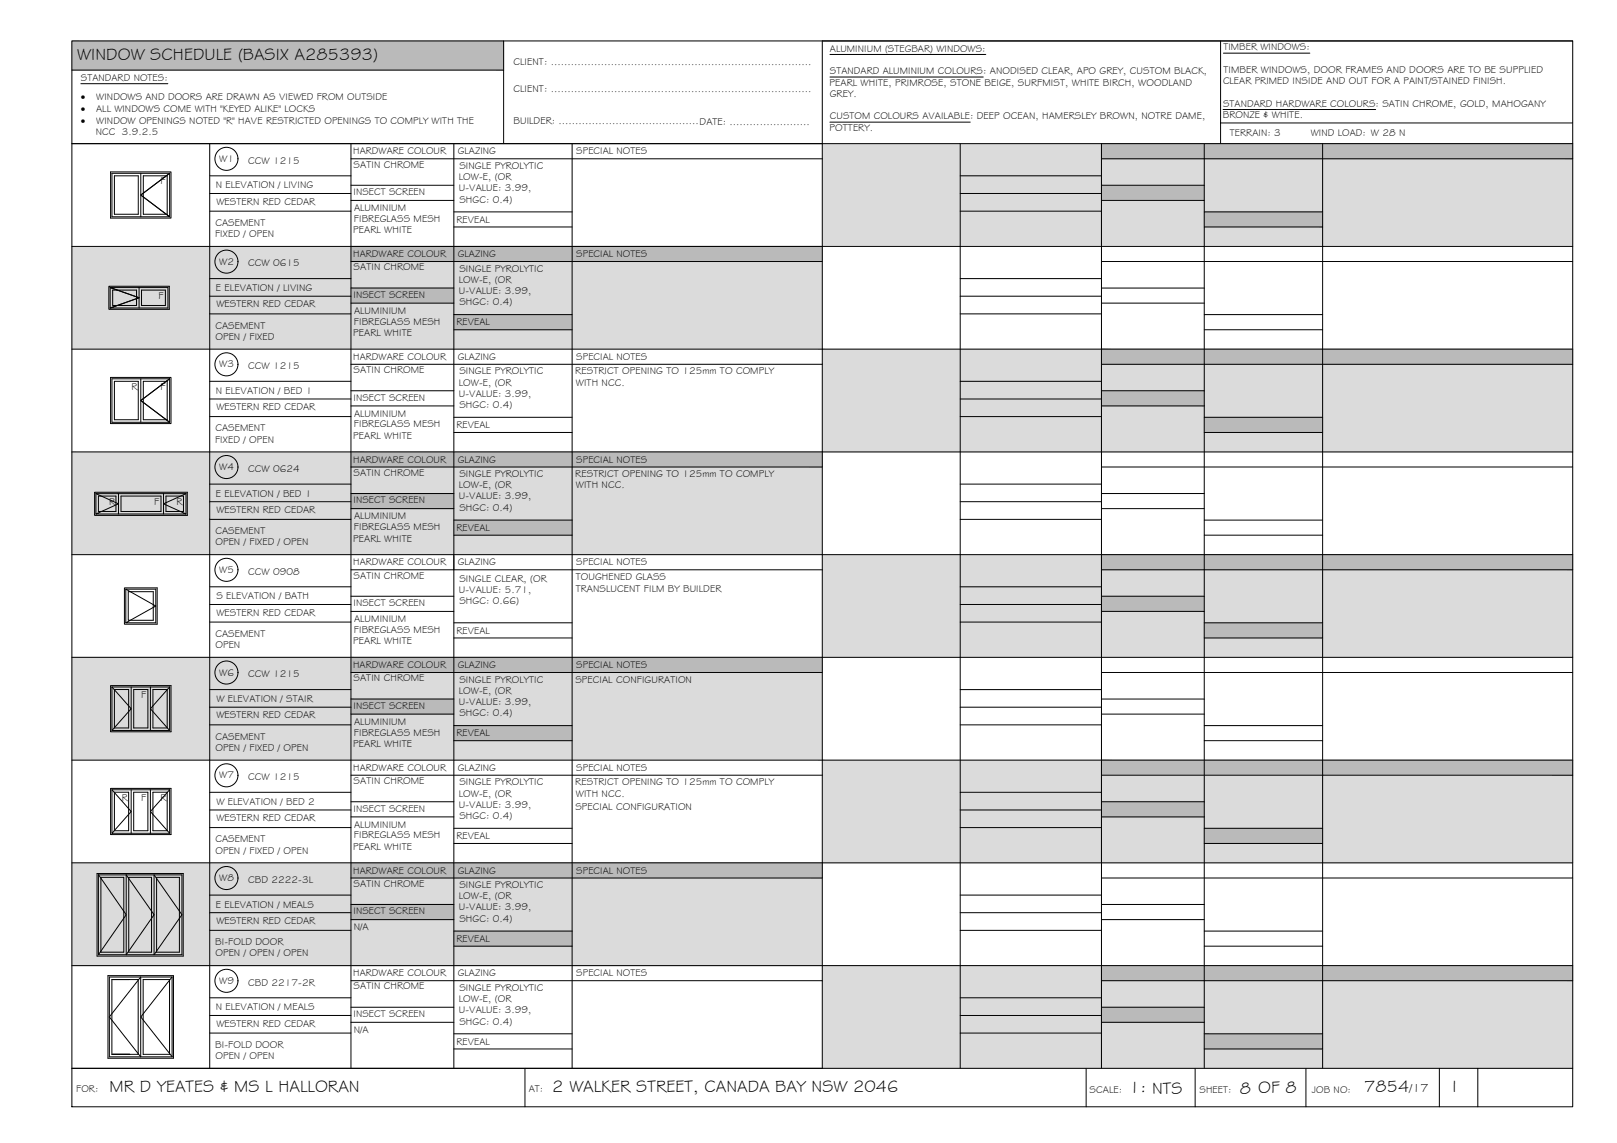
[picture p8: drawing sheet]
<svg xmlns="http://www.w3.org/2000/svg" width="420mm" height="297mm" viewBox="0 0 420 297" stroke-linecap="round" stroke-linejoin="round" font-family="sans-serif">
<!-- layer: WINDOW SCHEDULE HATCH -->
<g fill="#dbdbdb" stroke="#dbdbdb" stroke-width=".26">
<path d="M213.7 37.3l195 26.7v-26.7zM213.7 37.3l195 26.7h-195z"/>
<path d="M18.7 64l195 26.7v-26.7zM18.7 64l195 26.7h-195z"/>
<path d="M213.7 90.7l195 26.7v-26.7zM213.7 90.7l195 26.7h-195z"/>
<path d="M18.7 117.4l195 26.7v-26.7zM18.7 117.4l195 26.7h-195z"/>
<path d="M213.7 144.1l195 26.7v-26.7zM213.7 144.1l195 26.7h-195z"/>
<path d="M18.7 170.8l195 26.7v-26.7zM18.7 170.8l195 26.7h-195z"/>
<path d="M213.7 197.5l195 26.7v-26.7zM213.7 197.5l195 26.7h-195z"/>
<path d="M18.7 224.2l195 26.7v-26.7zM18.7 224.2l195 26.7h-195z"/>
<path d="M213.7 250.9l195 26.7v-26.7zM213.7 250.9l195 26.7h-195z"/>
</g>
<g fill="#bababa" stroke="#bababa" stroke-width=".26">
<path d="M18.7 10.6l112.2 7.6v-7.6zM18.7 10.6l112.2 7.6h-112.2z"/>
<path d="M286.2 37.3l122.5 4v-4zM286.2 37.3l122.5 4h-122.5z"/>
<path d="M286.2 48.1l26.7 4v-4zM286.2 48.1l26.7 4h-26.7z"/>
<path d="M312.9 55.1l30.8 3.9v-3.9zM312.9 55.1l30.8 3.9h-30.8z"/>
<path d="M91.2 64l122.5 4v-4zM91.2 64l122.5 4h-122.5z"/>
<path d="M91.2 74.9l26.7 3.9v-3.9zM91.2 74.9l26.7 3.9h-26.7z"/>
<path d="M117.9 81.8l30.8 3.9v-3.9zM117.9 81.8l30.8 3.9h-30.8z"/>
<path d="M286.2 90.7l122.5 4v-4zM286.2 90.7l122.5 4h-122.5z"/>
<path d="M286.2 101.6l26.7 3.9v-3.9zM286.2 101.6l26.7 3.9h-26.7z"/>
<path d="M312.9 108.5l30.8 3.9v-3.9zM312.9 108.5l30.8 3.9h-30.8z"/>
<path d="M91.2 117.4l122.5 4v-4zM91.2 117.4l122.5 4h-122.5z"/>
<path d="M91.2 128.3l26.7 3.9v-3.9zM91.2 128.3l26.7 3.9h-26.7z"/>
<path d="M117.9 135.2l30.8 3.9v-3.9zM117.9 135.2l30.8 3.9h-30.8z"/>
<path d="M286.2 144.1l122.5 4v-4zM286.2 144.1l122.5 4h-122.5z"/>
<path d="M286.2 155l26.7 3.9v-3.9zM286.2 155l26.7 3.9h-26.7z"/>
<path d="M312.9 161.9l30.8 3.9v-3.9zM312.9 161.9l30.8 3.9h-30.8z"/>
<path d="M91.2 170.8l122.5 4v-4zM91.2 170.8l122.5 4h-122.5z"/>
<path d="M91.2 181.6l26.7 4v-4zM91.2 181.6l26.7 4h-26.7z"/>
<path d="M117.9 188.6l30.8 3.9v-3.9zM117.9 188.6l30.8 3.9h-30.8z"/>
<path d="M286.2 197.5l122.5 4v-4zM286.2 197.5l122.5 4h-122.5z"/>
<path d="M286.2 208.4l26.7 3.9v-3.9zM286.2 208.4l26.7 3.9h-26.7z"/>
<path d="M312.9 215.3l30.8 3.9v-3.9zM312.9 215.3l30.8 3.9h-30.8z"/>
<path d="M91.2 224.2l122.5 4v-4zM91.2 224.2l122.5 4h-122.5z"/>
<path d="M91.2 235l26.7 4v-4zM91.2 235l26.7 4h-26.7z"/>
<path d="M117.9 242l30.8 3.9v-3.9zM117.9 242l30.8 3.9h-30.8z"/>
<path d="M286.2 250.9l122.5 4v-4zM286.2 250.9l122.5 4h-122.5z"/>
<path d="M286.2 261.8l26.7 3.9v-3.9zM286.2 261.8l26.7 3.9h-26.7z"/>
<path d="M312.9 268.7l30.8 3.9v-3.9zM312.9 268.7l30.8 3.9h-30.8z"/>
</g>
<!-- layer: BORDER -->
<g fill="none" stroke="#000" stroke-width=".26">
<path d="M18.7 10.6h390v277h-390zM18.7 18.2h112.2M130.9 10.6v26.7M317.1 10.6v26.7M408.7 10.6h-195v267M18.7 37.3h390M54.5 37.3v240.3M91.2 37.3v240.3M117.9 37.3v240.3M148.7 37.3v240.3M249.5 37.3v240.3M286.2 37.3v240.3"/>
<path d="M312.9 37.3v240.3M317.1 32h91.6M343.7 37.3v240.3M54.5 45.7h36.7M54.5 50.3h36.7M54.5 54.9h36.7M91.2 41.3h122.5M91.2 48.1h26.7M91.2 52.1h26.7M117.9 55.1h30.8M117.9 59h30.8M249.5 45.7h36.7"/>
<path d="M249.5 50.3h36.7M249.5 54.9h36.7M286.2 41.3h122.5M286.2 48.1h26.7M286.2 52.1h26.7M312.9 55.1h30.8M312.9 59h30.8M18.7 64h390M54.5 72.4h36.7M54.5 77h36.7M91.2 68h122.5M91.2 74.9h26.7"/>
<path d="M91.2 78.8h26.7M249.5 72.4h36.7M249.5 77h36.7M286.2 68h122.5M286.2 74.9h26.7M286.2 78.8h26.7M18.7 90.7h390M54.5 81.6h36.7M54.5 99.1h36.7M91.2 94.7h122.5M117.9 81.8h30.8M117.9 85.7h30.8"/>
<path d="M249.5 81.6h36.7M249.5 99.1h36.7M286.2 94.7h122.5M312.9 81.8h30.8M312.9 85.7h30.8M18.7 117.4h390M54.5 103.7h36.7M54.5 108.3h36.7M91.2 101.6h26.7M91.2 105.5h26.7M117.9 108.5h30.8M117.9 112.4h30.8"/>
<path d="M249.5 103.7h36.7M249.5 108.3h36.7M286.2 101.6h26.7M286.2 105.5h26.7M312.9 108.5h30.8M312.9 112.4h30.8M54.5 125.8h36.7M54.5 130.4h36.7M54.5 135h36.7M91.2 121.4h122.5M91.2 128.3h26.7M91.2 132.2h26.7"/>
<path d="M117.9 135.2h30.8M117.9 139.1h30.8M249.5 125.8h36.7M249.5 130.4h36.7M249.5 135h36.7M286.2 121.4h122.5M286.2 128.3h26.7M286.2 132.2h26.7M312.9 135.2h30.8M312.9 139.1h30.8M18.7 144.1h390M54.5 152.5h36.7"/>
<path d="M54.5 157.1h36.7M91.2 148.1h122.5M91.2 155h26.7M91.2 158.9h26.7M249.5 152.5h36.7M249.5 157.1h36.7M286.2 148.1h122.5M286.2 155h26.7M286.2 158.9h26.7M18.7 170.8h390M54.5 161.7h36.7M54.5 179.2h36.7"/>
<path d="M91.2 174.8h122.5M117.9 161.9h30.8M117.9 165.8h30.8M249.5 161.7h36.7M249.5 179.2h36.7M286.2 174.8h122.5M312.9 161.9h30.8M312.9 165.8h30.8M18.7 197.5h390M54.5 183.8h36.7M54.5 188.4h36.7M91.2 181.7h26.7"/>
<path d="M91.2 185.6h26.7M117.9 188.6h30.8M117.9 192.5h30.8M249.5 183.8h36.7M249.5 188.4h36.7M286.2 181.7h26.7M286.2 185.6h26.7M312.9 188.6h30.8M312.9 192.5h30.8M54.5 205.9h36.7M54.5 210.5h36.7M54.5 215.1h36.7"/>
<path d="M91.2 201.5h122.5M91.2 208.4h26.7M91.2 212.3h26.7M117.9 215.3h30.8M117.9 219.2h30.8M249.5 205.9h36.7M249.5 210.5h36.7M249.5 215.1h36.7M286.2 201.5h122.5M286.2 208.4h26.7M286.2 212.3h26.7M312.9 215.3h30.8"/>
<path d="M312.9 219.2h30.8M18.7 224.2h390M54.5 232.6h36.7M54.5 237.2h36.7M91.2 228.2h122.5M91.2 235h26.7M91.2 239h26.7M249.5 232.6h36.7M249.5 237.2h36.7M286.2 228.2h122.5M286.2 235h26.7M286.2 239h26.7"/>
<path d="M18.7 250.9h390M54.5 241.8h36.7M54.5 259.3h36.7M91.2 254.9h122.5M117.9 242h30.8M117.9 245.9h30.8M249.5 241.8h36.7M249.5 259.3h36.7M286.2 254.9h122.5M312.9 242h30.8M312.9 245.9h30.8M18.7 277.6h390"/>
<path d="M54.5 263.9h36.7M54.5 268.5h36.7M91.2 261.8h26.7M91.2 265.7h26.7M117.9 268.7h30.8M117.9 272.6h30.8M136.4 277.6v10M249.5 263.9h36.7M249.5 268.5h36.7M282.2 277.6v10M286.2 261.8h26.7M286.2 265.7h26.7"/>
<path d="M310.5 277.6v10M312.9 268.7h30.8M312.9 272.6h30.8M339.3 277.6v10M374 277.6v10M384 277.6v10"/>
</g>
<!-- layer: TEXT -->
<path d="M215.7 14.2h40.4M317.9 13.8h22.4M21 21.8h22.6M215.6 31.7h36.5M215.7 20h39.8M317.8 28.5h39.6M117.9 144.4v3.7" fill="none" stroke="#000" stroke-width=".26"/>
<!-- layer: WINDOWS -->
<g fill="none" stroke="#000" stroke-width=".26">
<path d="M29.1 45h15l-7.5 5.7 7.5 5.6h-15zM29.7 45.7h6.2v10h-6.2zM36.6 50.7l7.5-5.7v11.3zM36.6 45v11.3M37.2 45.7h6.2v10h-6.2zM28.6 74.7h15v5.3h-15l7.5-2.6zM28.6 74.7l7.5 2.7-7.5 2.6zM29.3 75.4h6.2v4h-6.2zM36.1 74.7v5.3M36.8 75.4h6.2v4h-6.2zM29.1 98.4h15l-7.5 5.7 7.5 5.6h-15zM29.7 99.1h6.2v10h-6.2z"/>
<path d="M36.6 98.4v11.3M37.2 99.1h6.2v10h-6.2zM36.6 104.1l7.5-5.7v11.3zM24.9 128.3l5.9 2.6-5.9 2.7h23.4l-5.8-2.7 5.8-2.6M24.9 128.3v5.3M24.9 128.3h23.4M25.6 128.9h4.5v4h-4.5zM30.8 128.3v5.3M31.4 128.9h10.4v4h-10.4zM42.5 128.3v5.3M43.1 128.9h4.6v4h-4.6zM48.3 128.3v5.3"/>
<path d="M32.7 153.1h7.8v8.8h-7.8l7.8-4.4zM32.7 153.1v8.8M33.3 153.8h6.5v7.4h-6.5zM29.1 178.5l5 5.7-5 5.6h15M29.1 178.5v11.3M29.1 178.5h15M29.7 179.2h3.7v10h-3.7zM34.1 178.5v11.3M34.7 179.2h3.7v10h-3.7zM39.1 178.5v11.3M39.7 179.2h3.7v10h-3.7zM44.1 178.5l-5 5.7 5 5.6"/>
<path d="M44.1 178.5v11.3M29.1 205.2l5 5.7-5 5.6h15M29.1 205.2v11.3M29.1 205.2h15M29.7 205.9h3.7v10h-3.7zM34.1 205.2v11.3M34.7 205.9h3.7v10h-3.7zM39.1 205.2v11.3M39.7 205.9h3.7v10h-3.7zM44.1 205.2l-5 5.7 5 5.6M44.1 205.2v11.3M25.6 227.3l7.2 10.4-7.2 10.4"/>
<path d="M25.6 227.4h21.7v20.7h-21.7zM26.2 228h6v19.5h-6zM32.8 227.4l7.2 10.3-7.2 10.4zM33.5 228h5.9v19.5h-5.9zM40 227.4l7.3 10.3-7.3 10.4zM40.7 228h5.9v19.5h-5.9zM28.4 253.9h16.3v20.8h-16.3zM29.1 254.6h6.8v19.4h-6.8zM36.6 253.9v20.8l-8.2-10.4zM37.2 254.6h6.9v19.4h-6.9zM44.7 253.9l-8.1 10.4 8.2 10.4M33.7 274h-4.5h4.5"/>
<circle cx="58.8" cy="41.3" r="3"/>
<circle cx="58.8" cy="68" r="3"/>
<circle cx="58.8" cy="94.7" r="3"/>
<circle cx="58.8" cy="121.4" r="3"/>
<circle cx="58.8" cy="148.1" r="3"/>
<circle cx="58.8" cy="174.8" r="3"/>
<circle cx="58.8" cy="201.5" r="3"/>
<circle cx="58.8" cy="228.2" r="3"/>
<circle cx="58.8" cy="254.9" r="3"/>
</g>
<!-- layer: NEWWORK -->
<path d="M28.7 44.7h15.7v12h-15.7zM28.3 74.4h15.7v6h-15.7zM28.7 98.1h15.7v12h-15.7zM24.6 127.9h24.1v6h-24.1zM32.3 152.8h8.5v9.4h-8.5zM28.7 178.2h15.7v12h-15.7zM28.7 204.9h15.7v12h-15.7zM25.2 227h22.4v21.5h-22.4zM28.1 253.5h17v21.5h-17z" fill="none" stroke="#000" stroke-width=".26"/>
<g font-size="4.5">
<text x="20" y="15.6">WINDOW SCHEDULE (BASIX A285393)</text>
<text x="28.5" y="283.7">MR D YEATES &amp; MS L HALLORAN</text>
<text x="143.5" y="283.7">2 WALKER STREET, CANADA BAY NSW 2046</text>
<text x="293.4" y="284">1: NTS</text>
<text x="322.2" y="284.2">8 OF 8</text>
<text x="354.5" y="283.8">7854</text>
<text x="377.4" y="283.8">I</text>
</g>
<text font-size="3.2" x="366.3" y="283.8">/17</text>
<g font-size="2.6">
<text x="133.4" y="16.9">CLIENT: ..............................................................................</text>
<text x="215.7" y="13.5">ALUMINIUM (STEGBAR) WINDOWS:</text>
<text x="317.9" y="13.1">TIMBER WINDOWS:</text>
<text x="21" y="21.1">STANDARD NOTES:</text>
<text x="215.6" y="22.2">PEARL WHITE, PRIMROSE, STONE BEIGE, SURFMIST, WHITE BIRCH, WOODLAND</text>
<text x="215.7" y="19.3">STANDARD ALUMINIUM COLOURS: ANODISED CLEAR, APO GREY, CUSTOM BLACK,</text>
<text x="317.8" y="21.9">CLEAR PRIMED INSIDE AND OUT FOR A PAINT/STAINED FINISH.</text>
<text x="317.9" y="19">TIMBER WINDOWS, DOOR FRAMES AND DOORS ARE TO BE SUPPLIED</text>
<text x="21" y="26.1">·</text>
<text x="21" y="29.1">·</text>
<text x="25" y="29.1">ALL WINDOWS COME WITH &quot;KEYED ALIKE&quot; LOCKS</text>
<text x="25" y="26.1">WINDOWS AND DOORS ARE DRAWN AS VIEWED FROM OUTSIDE</text>
<text x="133.4" y="24">CLIENT: ..............................................................................</text>
<text x="215.6" y="25.2">GREY.</text>
<text x="317.8" y="27.7">STANDARD HARDWARE COLOURS: SATIN CHROME, GOLD, MAHOGANY</text>
<text x="21" y="32.1">·</text>
<text x="24.9" y="35.1">NCC 3.9.2.5</text>
<text x="25" y="32.1">WINDOW OPENINGS NOTED &quot;R&quot; HAVE RESTRICTED OPENINGS TO COMPLY WITH THE</text>
<text x="133.4" y="32.3">BUILDER: ..........................................DATE: ........................</text>
<text x="215.6" y="34">POTTERY.</text>
<text x="215.6" y="31">CUSTOM COLOURS AVAILABLE: DEEP OCEAN, HAMERSLEY BROWN, NOTRE DAME,</text>
<text x="317.7" y="30.7">BRONZE &amp; WHITE.</text>
<text x="319.6" y="35.4">TERRAIN: 3</text>
<text x="340.6" y="35.4">WIND LOAD: W 28 N</text>
<text x="91.8" y="40.1">HARDWARE COLOUR</text>
<text x="119" y="40.1">GLAZING</text>
<text x="149.7" y="40.1">SPECIAL NOTES</text>
<text x="41.7" y="47.9">F</text>
<text x="57" y="42.1">W1</text>
<text x="64.5" y="42.6">CCW 1215</text>
<text x="91.9" y="43.6">SATIN CHROME</text>
<text x="119.2" y="46.8">LOW-E, (OR</text>
<text x="119.4" y="43.9">SINGLE PYROLYTIC</text>
<text x="56.1" y="49">N ELEVATION / LIVING</text>
<text x="56.2" y="53.2">WESTERN RED CEDAR</text>
<text x="91.8" y="50.7">INSECT SCREEN</text>
<text x="119.2" y="49.7">U-VALUE: 3.99,</text>
<text x="119.4" y="52.7">SHGC: 0.4)</text>
<text x="56" y="58.7">CASEMENT</text>
<text x="92" y="57.7">FIBREGLASS MESH</text>
<text x="92" y="54.9">ALUMINIUM</text>
<text x="118.6" y="57.9">REVEAL</text>
<text x="55.9" y="61.6">FIXED / OPEN</text>
<text x="91.8" y="60.7">PEARL WHITE</text>
<text x="57" y="68.8">W2</text>
<text x="64.5" y="69.3">CCW 0615</text>
<text x="91.8" y="66.8">HARDWARE COLOUR</text>
<text x="91.9" y="70.2">SATIN CHROME</text>
<text x="119" y="66.9">GLAZING</text>
<text x="119.4" y="70.6">SINGLE PYROLYTIC</text>
<text x="149.7" y="66.9">SPECIAL NOTES</text>
<text x="41.2" y="77.6">F</text>
<text x="56.1" y="75.7">E ELEVATION / LIVING</text>
<text x="91.8" y="77.4">INSECT SCREEN</text>
<text x="119.2" y="73.5">LOW-E, (OR</text>
<text x="119.2" y="76.4">U-VALUE: 3.99,</text>
<text x="56.2" y="79.9">WESTERN RED CEDAR</text>
<text x="92" y="81.6">ALUMINIUM</text>
<text x="119.4" y="79.3">SHGC: 0.4)</text>
<text x="56" y="85.4">CASEMENT</text>
<text x="56" y="88.3">OPEN / FIXED</text>
<text x="91.8" y="87.4">PEARL WHITE</text>
<text x="92" y="84.4">FIBREGLASS MESH</text>
<text x="118.6" y="84.6">REVEAL</text>
<text x="57" y="95.5">W3</text>
<text x="64.5" y="95.9">CCW 1215</text>
<text x="91.8" y="93.5">HARDWARE COLOUR</text>
<text x="119" y="93.5">GLAZING</text>
<text x="149.7" y="93.5">SPECIAL NOTES</text>
<text x="34.2" y="101.3">R</text>
<text x="41.7" y="101.3">F</text>
<text x="91.9" y="97">SATIN CHROME</text>
<text x="119.2" y="100.2">LOW-E, (OR</text>
<text x="119.4" y="97.3">SINGLE PYROLYTIC</text>
<text x="149.5" y="97.3">RESTRICT OPENING TO 125mm TO COMPLY</text>
<text x="149.6" y="100.2">WITH NCC.</text>
<text x="56.1" y="102.4">N ELEVATION / BED 1</text>
<text x="56.2" y="106.6">WESTERN RED CEDAR</text>
<text x="91.8" y="104.1">INSECT SCREEN</text>
<text x="119.2" y="103.1">U-VALUE: 3.99,</text>
<text x="119.4" y="106.1">SHGC: 0.4)</text>
<text x="56" y="112.1">CASEMENT</text>
<text x="92" y="111.1">FIBREGLASS MESH</text>
<text x="92" y="108.3">ALUMINIUM</text>
<text x="118.6" y="111.3">REVEAL</text>
<text x="55.9" y="115">FIXED / OPEN</text>
<text x="91.8" y="114.1">PEARL WHITE</text>
<text x="57" y="122.2">W4</text>
<text x="64.5" y="122.7">CCW 0624</text>
<text x="91.8" y="120.2">HARDWARE COLOUR</text>
<text x="91.9" y="123.6">SATIN CHROME</text>
<text x="119" y="120.3">GLAZING</text>
<text x="119.4" y="124">SINGLE PYROLYTIC</text>
<text x="149.5" y="124">RESTRICT OPENING TO 125mm TO COMPLY</text>
<text x="149.7" y="120.3">SPECIAL NOTES</text>
<text x="28.4" y="131.1">R</text>
<text x="40.1" y="131.1">F</text>
<text x="45.9" y="131.1">R</text>
<text x="56.1" y="129.1">E ELEVATION / BED 1</text>
<text x="91.8" y="130.8">INSECT SCREEN</text>
<text x="119.2" y="126.9">LOW-E, (OR</text>
<text x="119.2" y="129.8">U-VALUE: 3.99,</text>
<text x="149.6" y="126.9">WITH NCC.</text>
<text x="56.2" y="133.3">WESTERN RED CEDAR</text>
<text x="92" y="137.8">FIBREGLASS MESH</text>
<text x="92" y="135">ALUMINIUM</text>
<text x="118.6" y="138">REVEAL</text>
<text x="119.4" y="132.8">SHGC: 0.4)</text>
<text x="56" y="138.8">CASEMENT</text>
<text x="56" y="141.7">OPEN / FIXED / OPEN</text>
<text x="91.8" y="140.8">PEARL WHITE</text>
<text x="57" y="148.9">W5</text>
<text x="64.5" y="149.3">CCW 0908</text>
<text x="91.8" y="146.9">HARDWARE COLOUR</text>
<text x="119" y="147">GLAZING</text>
<text x="149.7" y="147">SPECIAL NOTES</text>
<text x="56.2" y="155.8">S ELEVATION / BATH</text>
<text x="91.9" y="150.4">SATIN CHROME</text>
<text x="119.2" y="154">U-VALUE: 5.71,</text>
<text x="119.4" y="151.1">SINGLE CLEAR, (OR</text>
<text x="149.6" y="150.7">TOUGHENED GLASS</text>
<text x="149.6" y="154">TRANSLUCENT FILM BY BUILDER</text>
<text x="56.2" y="160">WESTERN RED CEDAR</text>
<text x="91.8" y="157.5">INSECT SCREEN</text>
<text x="92" y="161.7">ALUMINIUM</text>
<text x="119.4" y="157">SHGC: 0.66)</text>
<text x="56" y="165.6">CASEMENT</text>
<text x="91.8" y="167.5">PEARL WHITE</text>
<text x="92" y="164.5">FIBREGLASS MESH</text>
<text x="118.6" y="164.7">REVEAL</text>
<text x="56" y="168.5">OPEN</text>
<text x="91.7" y="173.6">HARDWARE COLOUR</text>
<text x="119" y="173.6">GLAZING</text>
<text x="149.7" y="173.7">SPECIAL NOTES</text>
<text x="57" y="175.6">W6</text>
<text x="64.5" y="176.1">CCW 1215</text>
<text x="91.9" y="177.1">SATIN CHROME</text>
<text x="119.4" y="177.4">SINGLE PYROLYTIC</text>
<text x="149.5" y="177.4">SPECIAL CONFIGURATION</text>
<text x="36.7" y="181.4">F</text>
<text x="56.2" y="182.5">W ELEVATION / STAIR</text>
<text x="91.8" y="184.2">INSECT SCREEN</text>
<text x="119.2" y="180.3">LOW-E, (OR</text>
<text x="119.2" y="183.2">U-VALUE: 3.99,</text>
<text x="56.2" y="186.7">WESTERN RED CEDAR</text>
<text x="92" y="191.2">FIBREGLASS MESH</text>
<text x="92" y="188.4">ALUMINIUM</text>
<text x="118.6" y="191.4">REVEAL</text>
<text x="119.4" y="186.2">SHGC: 0.4)</text>
<text x="56" y="192.2">CASEMENT</text>
<text x="56" y="195.1">OPEN / FIXED / OPEN</text>
<text x="91.8" y="194.2">PEARL WHITE</text>
<text x="57" y="202.3">W7</text>
<text x="64.5" y="202.7">CCW 1215</text>
<text x="91.8" y="200.3">HARDWARE COLOUR</text>
<text x="91.9" y="203.7">SATIN CHROME</text>
<text x="119" y="200.4">GLAZING</text>
<text x="149.7" y="200.4">SPECIAL NOTES</text>
<text x="31.7" y="208.1">R</text>
<text x="36.7" y="208.1">F</text>
<text x="41.7" y="208.1">R</text>
<text x="56.2" y="209.2">W ELEVATION / BED 2</text>
<text x="119.2" y="207">LOW-E, (OR</text>
<text x="119.2" y="209.9">U-VALUE: 3.99,</text>
<text x="119.4" y="204.1">SINGLE PYROLYTIC</text>
<text x="149.5" y="204.1">RESTRICT OPENING TO 125mm TO COMPLY</text>
<text x="149.6" y="207">WITH NCC.</text>
<text x="56.2" y="213.4">WESTERN RED CEDAR</text>
<text x="91.8" y="210.9">INSECT SCREEN</text>
<text x="92" y="215.1">ALUMINIUM</text>
<text x="119.4" y="212.8">SHGC: 0.4)</text>
<text x="149.5" y="210.6">SPECIAL CONFIGURATION</text>
<text x="56" y="218.9">CASEMENT</text>
<text x="56" y="221.8">OPEN / FIXED / OPEN</text>
<text x="91.8" y="220.9">PEARL WHITE</text>
<text x="92" y="217.9">FIBREGLASS MESH</text>
<text x="118.6" y="218.1">REVEAL</text>
<text x="91.8" y="227">HARDWARE COLOUR</text>
<text x="119" y="227">GLAZING</text>
<text x="149.7" y="227.1">SPECIAL NOTES</text>
<text x="57" y="229">W8</text>
<text x="64.5" y="229.5">CBD 2222-3L</text>
<text x="91.9" y="230.5">SATIN CHROME</text>
<text x="119.2" y="233.7">LOW-E, (OR</text>
<text x="119.4" y="230.8">SINGLE PYROLYTIC</text>
<text x="56.1" y="235.9">E ELEVATION / MEALS</text>
<text x="91.8" y="237.6">INSECT SCREEN</text>
<text x="119.2" y="236.6">U-VALUE: 3.99,</text>
<text x="119.4" y="239.6">SHGC: 0.4)</text>
<text x="56" y="245.6">BI-FOLD DOOR</text>
<text x="56.2" y="240.1">WESTERN RED CEDAR</text>
<text x="92" y="241.8">N/A</text>
<text x="118.6" y="244.8">REVEAL</text>
<text x="56" y="248.5">OPEN / OPEN / OPEN</text>
<text x="57" y="255.7">W9</text>
<text x="64.5" y="256.2">CBD 2217-2R</text>
<text x="91.8" y="253.7">HARDWARE COLOUR</text>
<text x="91.9" y="257.1">SATIN CHROME</text>
<text x="119" y="253.8">GLAZING</text>
<text x="119.4" y="257.5">SINGLE PYROLYTIC</text>
<text x="149.7" y="253.8">SPECIAL NOTES</text>
<text x="56.1" y="262.6">N ELEVATION / MEALS</text>
<text x="119.2" y="260.4">LOW-E, (OR</text>
<text x="119.2" y="263.3">U-VALUE: 3.99,</text>
<text x="56.2" y="266.8">WESTERN RED CEDAR</text>
<text x="91.8" y="264.3">INSECT SCREEN</text>
<text x="92" y="268.5">N/A</text>
<text x="119.4" y="266.2">SHGC: 0.4)</text>
<text x="56" y="272.3">BI-FOLD DOOR</text>
<text x="56" y="275.2">OPEN / OPEN</text>
<text x="118.6" y="271.5">REVEAL</text>
<text x="19.8" y="283.8">FOR:</text>
<text x="137.4" y="283.7">AT:</text>
<text x="283.1" y="284">SCALE:</text>
<text x="311.7" y="284">SHEET:</text>
<text x="340.9" y="284">JOB NO:</text>
</g>
</svg>
